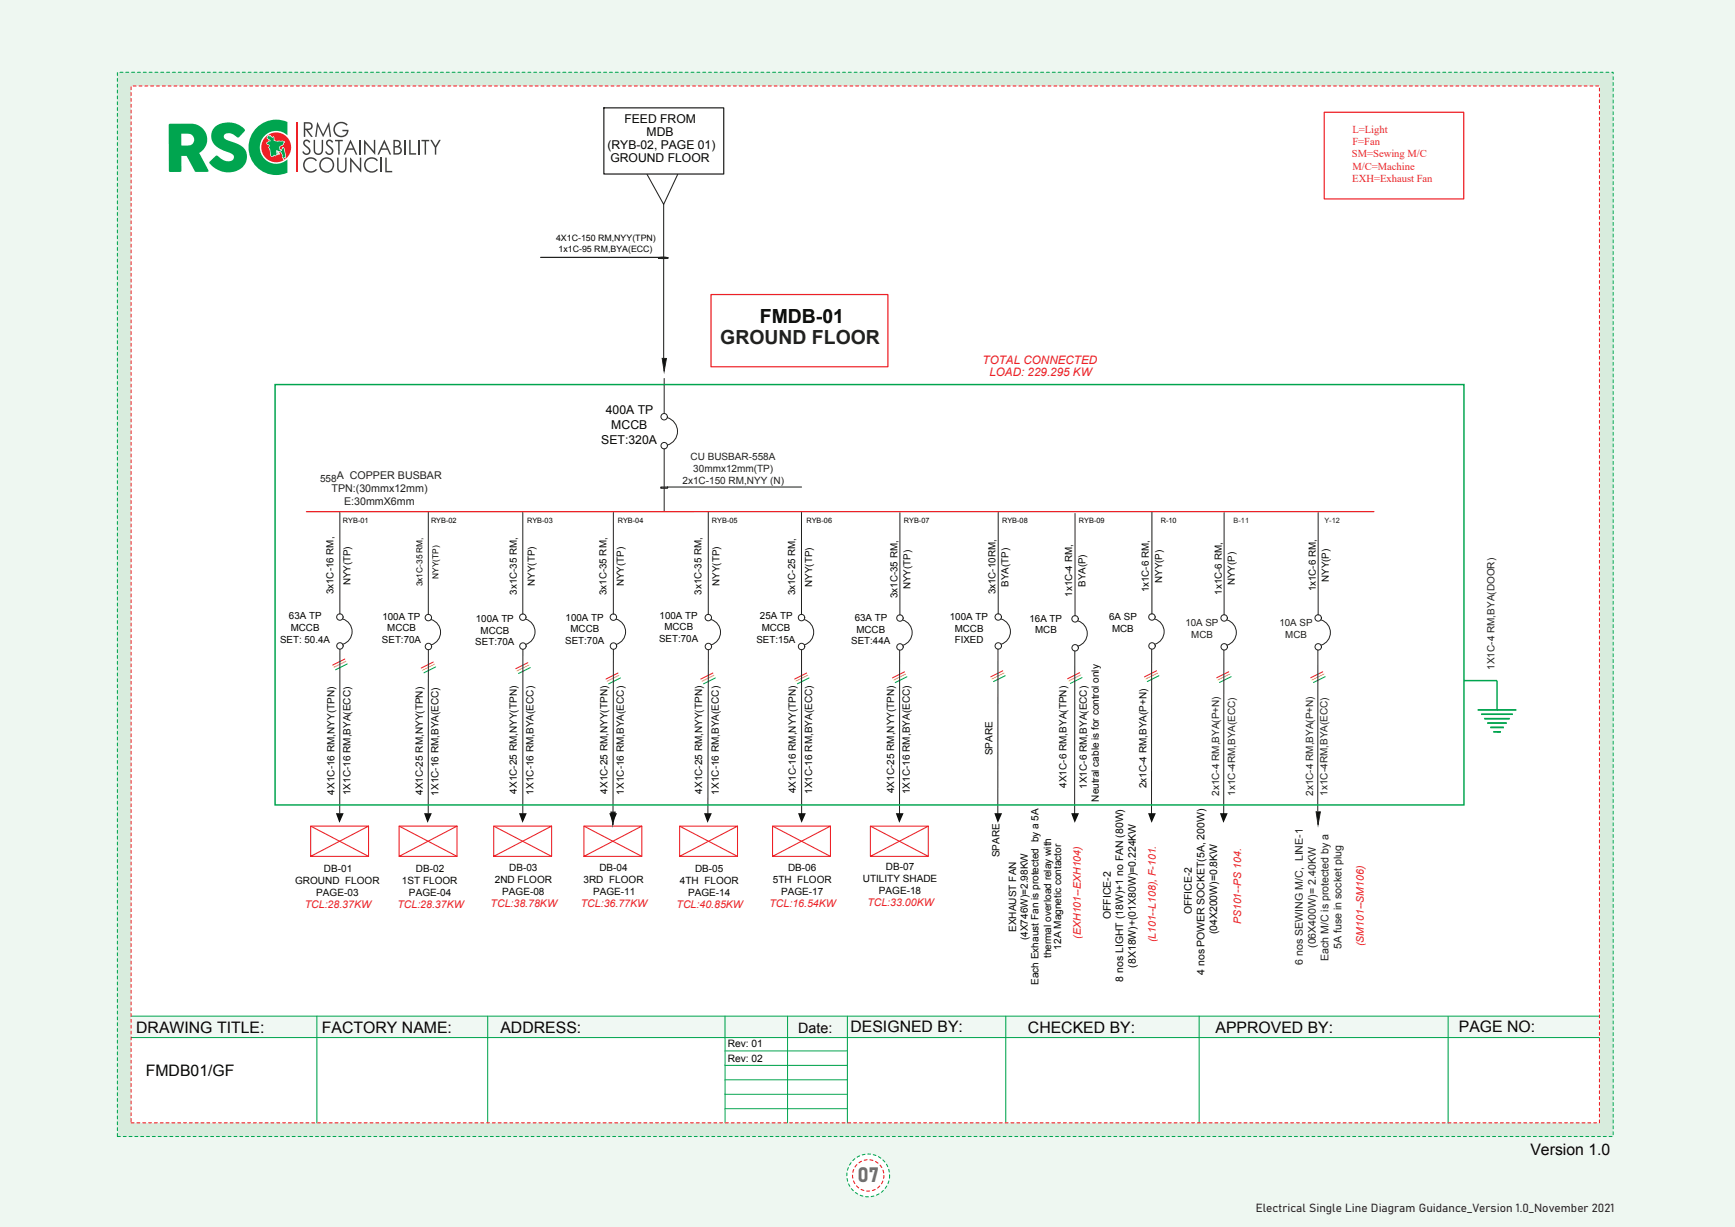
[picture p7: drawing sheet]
<svg xmlns="http://www.w3.org/2000/svg" width="420mm" height="297mm" viewBox="0 0 420 297" stroke-linecap="round" stroke-linejoin="round" font-family="sans-serif">
<!-- layer: Layer 1 -->
<path d="M0 0h420.2v297h-420.2z" fill="#eef7f1"/>
<path d="M28.4 17.5h362.2v257.6h-362.2z" fill="#d8ecdd" stroke="#00a54f" stroke-width=".25" stroke-dasharray=".7"/>
<path d="M31.7 20.8h355.6v251h-355.6z" fill="#fff"/>
<path d="M31.8 246h355.4v5.1h-355.4z" fill="#f0f8f3"/>
<path d="M320.7 27.2h33.8v21h-33.8z" fill="none" stroke="#ee1d23" stroke-width=".3"/>
<path d="M318.7 196.5h1.1l-.6 3.1z" fill="#040503"/>
<g fill="none" stroke="#231f20" stroke-width=".24">
<path d="M103.7 124v24.8M126.6 123.9v24.8M148.5 123.9v24.8M171.5 124v24.8M194.1 124v24.8M217.9 124.1v24.8M241.7 123.9v24.7M260.3 124.3v24.8M296.4 124.1v24.8M319.2 124.1v24.8M104.4 150a3.2 3.2 0 0 1 2.3 3 3.2 3.2 0 0 1-2.3 3.1M127.3 149.9a3.2 3.2 0 0 1 2.3 3 3.2 3.2 0 0 1-2.3 3.1"/>
<path d="M149.2 149.9a3.2 3.2 0 0 1 2.3 3 3.2 3.2 0 0 1-2.3 3.1M172.2 150a3.2 3.2 0 0 1 2.3 3 3.2 3.2 0 0 1-2.3 3.1M194.1 157.3v40M194.8 150a3.2 3.2 0 0 1 2.2 3 3.2 3.2 0 0 1-2.2 3.1M217.9 157.4l-.1 40M218.6 150.1a3.2 3.2 0 0 1 2.3 3.1 3.2 3.2 0 0 1-2.3 3M241.7 157.1l-.1 40M242.4 149.8a3.2 3.2 0 0 1 2.3 3.1 3.2 3.2 0 0 1-2.3 3.1M260.3 157.6l-.1 39.6M261 150.3a3.2 3.2 0 0 1 2.3 3.1 3.2 3.2 0 0 1-2.3 3M278.9 157.1v40M279.7 149.9a3.2 3.2 0 0 1 2.2 3 3.2 3.2 0 0 1-2.2 3.1"/>
<path d="M296.4 157.4l-.1 39.9M297.1 150.1a3.2 3.2 0 0 1 2.3 3 3.2 3.2 0 0 1-2.3 3.1M319.1 157.4v38.9M319.9 150.1a3.2 3.2 0 0 1 2.3 3 3.2 3.2 0 0 1-2.3 3.1M318.7 196.5h1.1l-.6 3.1z"/>
<circle cx="103.7" cy="149.5" r=".78"/>
<circle cx="103.8" cy="156.5" r=".78"/>
<circle cx="126.6" cy="149.4" r=".78"/>
<circle cx="126.6" cy="156.4" r=".78"/>
<circle cx="148.5" cy="149.4" r=".78"/>
<circle cx="148.6" cy="156.4" r=".78"/>
<circle cx="171.5" cy="149.5" r=".78"/>
<circle cx="171.5" cy="156.5" r=".78"/>
<circle cx="194.1" cy="149.5" r=".78"/>
<circle cx="194.1" cy="156.5" r=".78"/>
<circle cx="217.9" cy="149.6" r=".78"/>
<circle cx="217.9" cy="156.6" r=".78"/>
<circle cx="241.7" cy="149.4" r=".78"/>
<circle cx="241.7" cy="156.4" r=".78"/>
<circle cx="260.3" cy="149.8" r=".78"/>
<circle cx="260.4" cy="156.8" r=".78"/>
<circle cx="279" cy="149.4" r=".78"/>
<circle cx="279" cy="156.4" r=".78"/>
<circle cx="296.4" cy="149.6" r=".78"/>
<circle cx="296.5" cy="156.6" r=".78"/>
<circle cx="319.2" cy="149.6" r=".78"/>
<circle cx="319.2" cy="156.6" r=".78"/>
</g>
<path d="M195.9 164.1l-2.8 1.4M219.6 163.8l-2.8 1.4M243.4 163.6l-2.8 1.4M262 164l-2.8 1.5M280.7 163.6l-2.9 1.4M298.1 163.8l-2.8 1.4M320.9 163.8l-2.8 1.4" fill="none" stroke="#00a54f" stroke-width=".25"/>
<path d="M195.6 163.5l-2.9 1.4M219.3 163.2l-2.9 1.4M243.1 162.9l-2.9 1.5M261.7 163.4l-2.9 1.4M280.3 162.9l-2.8 1.5M297.8 163.2l-2.9 1.4M320.6 163.2l-2.9 1.4" fill="none" stroke="#f2eb17" stroke-width=".25"/>
<path d="M195.3 162.9l-2.9 1.5M219 162.7l-2.9 1.4M242.8 162.4l-2.9 1.4M261.4 162.9l-2.9 1.4M280.1 162.4l-2.9 1.5M297.6 162.6l-3 1.5M320.3 162.6l-2.9 1.5" fill="none" stroke="#ee1f23" stroke-width=".25"/>
<path d="M354.5 164.8h8v7.1M357.9 171.9h9.3M358.7 172.9h7.6M359.4 174h6.2M360.2 175h4.7M360.9 176.1h3.3M361.6 177.2h1.8" fill="none" stroke="#00a54f" stroke-width=".35"/>
<path d="M156.7 42.2l4 7.3 3.4-7.3M160.7 49.5v37.5M279 123.9v24.7" fill="none" stroke="#231f20" stroke-width=".25"/>
<path d="M146.2 26.1v16h29.1v-16h-29.1M130.9 62.3h30.2M159.5 62.4l1.1-.1 1.2 .1-1.2 .2z" fill="none" stroke="#231f20" stroke-width=".3"/>
<path d="M75.2 200l14.1 7.3M89.3 200l-14.1 7.3v-7.3h14.1v7.3h-14.1M187.1 200l14 7.3M201.1 200l-14 7.3v-7.3h14v7.3h-14M210.8 200l14 7.3M224.8 200l-14 7.3v-7.3h14v7.3h-14" fill="none" stroke="#ee1d23" stroke-width=".25"/>
<g fill="#040503">
<path d="M81.4 196.9h1.8l-1 2.3z"/>
<path d="M102.7 196.9h1.9l-1.1 2.3z"/>
<path d="M125.7 196.9h1.9l-1.1 2.3z"/>
</g>
<path d="M84.1 160.7l-2.9 1.5M105.5 161.5l-2.8 1.4M128.4 161.6l-2.8 1.4M150.2 164.1l-2.8 1.4M173.2 164.1l-2.8 1.4" fill="none" stroke="#00a54f" stroke-width=".25"/>
<path d="M83.8 160.1l-2.9 1.4M105.2 160.8l-2.9 1.4M128.1 161l-2.9 1.4M149.9 163.5l-2.8 1.4M172.9 163.5l-2.9 1.4" fill="none" stroke="#f2eb17" stroke-width=".25"/>
<path d="M83.5 159.6l-2.9 1.4M104.9 160.3l-2.9 1.4M127.8 160.4l-2.9 1.5M149.7 162.9l-2.9 1.5M172.6 162.9l-2.9 1.5" fill="none" stroke="#ee1f23" stroke-width=".25"/>
<g fill="none" stroke="#231f20" stroke-width=".24">
<path d="M82.3 123.9v24.7M82.3 157.2v39.7M83 149.9a3.2 3.2 0 0 1 2.3 3 3.2 3.2 0 0 1-2.3 3.1M103.7 157.3v39.6M126.6 157.2v39.9M171.5 157.3l-.1 39.6"/>
<circle cx="82.3" cy="149.4" r=".78"/>
<circle cx="82.3" cy="156.4" r=".78"/>
</g>
<path d="M96.7 200l14 7.3M110.7 200l-14 7.3v-7.3h14v7.3h-14M119.6 200l14 7.3M133.6 200l-14 7.3v-7.3h14v7.3h-14M141.4 200l14 7.3M155.4 200l-14 7.3v-7.3h14v7.3h-14M164.6 200l14 7.3M178.6 200l-14 7.3v-7.3h14v7.3h-14" fill="none" stroke="#ee1d23" stroke-width=".25"/>
<path d="M147.9 196.6h1.1l-.6 3.1z" fill="#040503"/>
<path d="M148.5 157.2l-.1 39.4M147.9 196.6h1.1l-.6 3.1z" fill="none" stroke="#231f20" stroke-width=".24"/>
<path d="M160.4 86.8h1l-.6 3.1z" fill="#040503"/>
<g fill="none" stroke="#231f20" stroke-width=".24">
<path d="M160.4 86.8h1l-.6 3.1zM160.8 91.6v8.5M160.8 108.6v15.3M161.6 101.1a3.5 3.5 0 0 1 2.5 3.3 3.5 3.5 0 0 1-2.5 3.3"/>
<circle cx="160.8" cy="100.9" r=".78"/>
<circle cx="160.8" cy="107.9" r=".78"/>
</g>
<path d="M172.2 71.3h42.8v17.5h-42.8zM332.7 123.9h-258.5" fill="none" stroke="#ee1d23" stroke-width=".3"/>
<path d="M161.7 117.9v.3h-1.7v-.3h34.1" fill="none" stroke="#231f20" stroke-width=".25"/>
<path d="M31.7 251.2h355.6M31.7 246h355.6M175.6 246v25.8M175.6 257.9h29.6M175.6 254.4h29.6M190.7 246v25.8M205.2 246v25.8M175.6 268.4h29.6M175.6 261.4h29.6M175.6 264.9h29.6" fill="none" stroke="#00a54f" stroke-width=".24"/>
<path d="M76.7 246v25.8M118.1 246v25.8M243.6 246v25.8M290.4 246v25.8M350.7 246v25.9" fill="none" stroke="#00a54f" stroke-width=".25"/>
<path d="M66.6 93.1h287.9v101.8h-287.9z" fill="none" stroke="#00a54f" stroke-width=".35"/>
<g fill="#040503">
<path d="M147.5 196.9h1.9l-1 2.3z"/>
<path d="M170.5 196.9h1.9l-1.1 2.3z"/>
<path d="M193.3 196.9h1.8l-1 2.3z"/>
<path d="M216.9 196.9h1.9l-1 2.3z"/>
<path d="M240.8 196.9h1.9l-1 2.3z"/>
<path d="M259.4 196.9h1.9l-1 2.3z"/>
<path d="M278 196.9h1.9l-1 2.3z"/>
<path d="M295.4 196.9h1.9l-1 2.3z"/>
</g>
<g fill="#3e3e3f">
<path d="M76.8 29.6l1.5 2.9 1.4-2.9 .5 3.5h-.3l-.4-2.5-1.3 2.5-1.2-2.5-.4 2.5h-.3z"/>
<path d="M81.4 29.9a2.1 2.1 0 0 1 2.8 .3l-.3 .2a1.54 1.54 0 0 0-2.3-.3 1.54 1.54 0 0 0 0 2.3 1.54 1.54 0 0 0 2.3-.3l.1-.3h-1.1v-.4h1.5a1.85 1.85 0 0 1-2.7 1.6 1.85 1.85 0 0 1-.3-3.1z"/>
<path d="M73.6 34a.95 .95 0 0 1 1.6 .4l-.3 .2a.57 .57 0 0 0-1-.3 .57 .57 0 0 0 .3 .9 1.23 1.23 0 0 1 .9 1 1.23 1.23 0 0 1-.4 1.2 1.09 1.09 0 0 1-1.5-.6l.3-.2a.69 .69 0 0 0 1.1 .4 .69 .69 0 0 0-.2-1.1 1.21 1.21 0 0 1-.8-1.9z"/>
<path d="M76 33.9h.3v2.1a.85 .85 0 0 0 .8 1.2 .85 .85 0 0 0 .8-1.2v-2.1h.3v2.1a1.19 1.19 0 0 1-1.1 1.5 1.19 1.19 0 0 1-1.1-1.5z"/>
<path d="M79.2 34a.95 .95 0 0 1 1.5 .4l-.3 .2a.57 .57 0 0 0-1-.3 .57 .57 0 0 0 .4 .9 1.23 1.23 0 0 1 .9 1 1.23 1.23 0 0 1-.4 1.2 1.09 1.09 0 0 1-1.6-.6l.3-.2a.69 .69 0 0 0 1.1 .4 .69 .69 0 0 0-.2-1.1 1.21 1.21 0 0 1-.7-1.9z"/>
<path d="M81.1 33.9h1.9v.3h-.8v3.2h-.3v-3.2h-.8z"/>
<path d="M73.9 29.9v1.2h.6a.64 .64 0 0 0 .9-.6 .64 .64 0 0 0-.9-.6zM73.6 29.6h.7a1.02 1.02 0 0 1 1.4 .7 1.02 1.02 0 0 1-1.2 1.2l1.3 1.6h-.5l-1.2-1.6h-.2v1.6h-.3z"/>
<path d="M84.9 34.6l-.6 1.3h1.2zM84.8 33.9l1.7 3.5h-.3l-.6-1.1h-1.5l-.5 1.1h-.4z"/>
</g>
<path d="M87.2 33.9v3.5" fill="none" stroke="#3e3e3f" stroke-width=".35"/>
<g fill="#3e3e3f">
<path d="M88.2 33.9l2.3 2.7v-2.7h.4v3.5l-2.4-2.7v2.7h-.3z"/>
<path d="M93.1 34.6l-.6 1.3h1.2zM93 33.9l1.7 3.5h-.3l-.6-1.1h-1.5l-.5 1.1h-.4z"/>
<path d="M95.6 35.7v1.4a.92 .92 0 0 0 1.4-.8 1.04 1.04 0 0 0-1.4-.6zM95.6 34.2v1.2a.67 .67 0 0 0 .9-.2 .67 .67 0 0 0-.1-.9zM95.3 33.9h.6a.88 .88 0 0 1 1.1 .5 .88 .88 0 0 1-.4 1.1 1 1 0 0 1 .7 1.1 1 1 0 0 1-1.1 .8h-.9z"/>
</g>
<path d="M98.1 33.9v3.5" fill="none" stroke="#3e3e3f" stroke-width=".35"/>
<path d="M99.1 33.9h.3v3.2h1.4v.3h-1.7z" fill="#3e3e3f"/>
<path d="M101.4 33.9v3.5" fill="none" stroke="#3e3e3f" stroke-width=".35"/>
<g fill="#3e3e3f">
<path d="M102.1 33.9h1.8v.3h-.7v3.2h-.4v-3.2h-.7z"/>
<path d="M104.2 33.9h.4l.9 1.4 .8-1.4h.4l-1.1 1.8v1.7h-.3v-1.7z"/>
<path d="M73.9 38.6a1.89 1.89 0 0 1 2.9 .2l-.3 .2a1.52 1.52 0 0 0-2.3-.2 1.52 1.52 0 0 0 0 2.3 1.52 1.52 0 0 0 2.3-.2l.3 .2a1.89 1.89 0 0 1-2.8 .3 1.89 1.89 0 0 1-.1-2.8z"/>
<path d="M81.6 38.2h.4v2.1a.85 .85 0 0 0 .8 1.2 .85 .85 0 0 0 .8-1.2v-2.1h.3v2.1a1.19 1.19 0 0 1-1.1 1.5 1.19 1.19 0 0 1-1.2-1.5z"/>
<path d="M84.8 38.2l2.3 2.6v-2.6h.4v3.5l-2.4-2.7v2.7h-.3z"/>
<path d="M88.7 38.6a1.89 1.89 0 0 1 2.8 .2l-.2 .2a1.52 1.52 0 0 0-2.3-.2 1.52 1.52 0 0 0 0 2.3 1.52 1.52 0 0 0 2.3-.2l.2 .2a1.89 1.89 0 0 1-2.7 .3 1.89 1.89 0 0 1-.1-2.8z"/>
<path d="M77.6 39.9a1.5 1.5 0 0 0 3 0 1.5 1.5 0 0 0-3 0zM77.3 39.9a1.85 1.85 0 0 1 3.7 0 1.85 1.85 0 0 1-3.7 0z"/>
</g>
<path d="M92.4 38.2v3.5" fill="none" stroke="#3e3e3f" stroke-width=".35"/>
<path d="M93.3 38.2h.3v3.2h1.4v.3h-1.7z" fill="#3e3e3f"/>
<circle cx="66.9" cy="35.7" r="3.6" fill="#ee1d23"/>
<g fill="#fff">
<path d="M64.9 32.6l.1 .2-.3 .2a.45 .45 0 0 0-.1 .4 .45 .45 0 0 0 .3 .4l.5 .3a.86 .86 0 0 0-.8 .8l.3 .2a.42 .42 0 0 1 .1 .7l.4 .5 .1 1.2a.45 .45 0 0 0 .4 .5 .45 .45 0 0 0 .5-.4l.1 .2a.65 .65 0 0 0 .5-1.1l.3-.1a1.03 1.03 0 0 1 1 1.2l.2 .7 .4 .4-.1-.6v-.1l.4 .2v-.2l-.3-1.8a.48 .48 0 0 0 0-.6 .48 .48 0 0 0-.6-.1l-.2 .7-.3-.2v-.7l.6-.3 .3-.6 .3-.1a.6 .6 0 0 0-1-.4h-.9a.41 .41 0 0 1-.5 0 .41 .41 0 0 1-.1-.4l-.1-.2a.29 .29 0 0 0 0-.3 .29 .29 0 0 0-.3-.1 .33 .33 0 0 1-.4 0 .33 .33 0 0 1-.2-.3l-.1 .1z"/>
<path d="M67.5 37l.1 .4z" fill-rule="evenodd"/>
<path d="M67.5 37v-.1a.3 .3 0 0 1 .2 .3 .3 .3 0 0 1-.2 .3z" fill-rule="evenodd"/>
<path d="M67.3 36.7l.1 .2z" fill-rule="evenodd"/>
<path d="M67.1 36.8l.1-.1 .2 .3-.2 .5z" fill-rule="evenodd"/>
<path d="M67.3 36.6l.2 .4-.2-.1z" fill-rule="evenodd"/>
<path d="M67 36.7l.2-.1 .2 .3a.39 .39 0 0 1-.3 .6z" fill-rule="evenodd"/>
<path d="M65 32.6l.5 .4v-.2a.36 .36 0 0 0 .2 .4 .36 .36 0 0 0 .5-.1l.2 .2-.1 .6a1.33 1.33 0 0 0 1.5 .2h.7l.5 .3-.3 .1-.3 .7a.67 .67 0 0 0-.6 1.1l.4 .1 .2-.7h.3l.5 2.6a.29 .29 0 0 0-.5-.1 .29 .29 0 0 0 .1 .5l-.4-.6a1.44 1.44 0 0 0-1.5-1.7l.2 .2-.2 .2a.65 .65 0 0 1-.3 1l-.3-.3a.39 .39 0 0 1-.4 .5 .39 .39 0 0 1-.3-.5l-.2-1.2-.2-.2-.1-.5a.35 .35 0 0 0 .1-.4 .35 .35 0 0 0-.3-.2l-.3-.3 .1-.3h.2a.38 .38 0 0 1 .5-.3v-.2a.61 .61 0 0 1-.7-.8l.3-.2z" fill-rule="evenodd"/>
</g>
<path d="M67.5 37.1v.3zM67.4 36.8v.1zM67.1 36.8l.1 .7 .1-.5zM65 32.7l.1 .2-.4 .5 .8 .7-.8 .3-.1 .3 .2 .2a.48 .48 0 0 1 .5 .3 .48 .48 0 0 1-.2 .6l.4 .5v.9a.45 .45 0 0 0 .1 .6 .45 .45 0 0 0 .6 0l.2-.3 .2 .2a.72 .72 0 0 0 .3-1l.2-.1-.2-.1a1.38 1.38 0 0 1 1.6 1.6l.3 .6-.1-.5 .2-.1 .2 .2-.4-2.5h-.3l-.2 .7-.4-.2a.77 .77 0 0 1 .6-1.2l.3-.6 .2-.1-.4-.2h-.8a1.13 1.13 0 0 1-1.4-.3v-.6l-.1-.2a.37 .37 0 0 1-.5 .1 .37 .37 0 0 1-.2-.4v.2z" fill="#00a54f"/>
<path d="M67.5 37l.1 .4zM67.5 37v.5l.2-.3zM67.4 36.7v.2zM67.4 36.7l.1 .2zM67.1 36.8l.2 .2-.1 .4zM67 36.8l.2 .7 .2-.5-.2-.3zM64.9 32.7l.6 .3v-.2a.37 .37 0 0 0 .2 .4 .37 .37 0 0 0 .5-.1l.1 .3a.56 .56 0 0 0 .1 .6 .56 .56 0 0 0 .5 .2h1.7l.3 .2-.2 .1-.2 .5-.2 .1a.67 .67 0 0 0-.6 .5 .67 .67 0 0 0 .1 .7l.4 .2 .2-.7 .3-.1 .4 2.6-.2-.2-.2 .1 .1 .5-.3-.6a1.35 1.35 0 0 0-1.6-1.6l.2 .1h-.2a.72 .72 0 0 1-.3 1.1l-.2-.2a.39 .39 0 0 1-.4 .3 .39 .39 0 0 1-.4-.2l-.1-1.3-.4-.5a.51 .51 0 0 0 .2-.6 .51 .51 0 0 0-.5-.3l-.1-.5 .8-.3-.8-.7 .4-.5zM64.9 32.6l.1 .2a.45 .45 0 0 0-.3 .4 .45 .45 0 0 0 .2 .5l.5 .3-.4 .1-.4 .4a.54 .54 0 0 0 .6 .6l-.2 .6 .2 .4 .2 .2 .1 1a.45 .45 0 0 0 .1 .5 .45 .45 0 0 0 .5 .1l.3-.4 .1 .2a.5 .5 0 0 0 .5-.3 .5 .5 0 0 0 0-.6l-.1-.1 .3-.1-.2-.1a1.54 1.54 0 0 1 1.4 1.1l-.1 .4 .6 .9-.2-.6 .1-.2 .3 .3 .1-.2-.3-1.8a.49 .49 0 0 0 0-.5 .49 .49 0 0 0-.5-.2l-.2 .7h-.2l-.2-.2a.63 .63 0 0 1 0-.7 .63 .63 0 0 1 .6-.3l.3-.7h.2a1.54 1.54 0 0 0-1.5-.4 .63 .63 0 0 1-.7 0 .63 .63 0 0 1-.3-.6l-.2-.5a.42 .42 0 0 1-.5 .1 .42 .42 0 0 1-.2-.3v.2z" fill-rule="evenodd" fill="#fff"/>
<g fill="#00a54f">
<path d="M52 30.8a5.2 5.2 0 0 1 7.3 .7l-1.4 1.7a1.07 1.07 0 0 1-1.2-.5 1.77 1.77 0 0 0-2.5 .1 1.36 1.36 0 0 0 1.5 1.4l1 .3a3.5 3.5 0 0 1 2.9 4.6 5 5 0 0 1-7.2 1.9l-1-.7-.7-.9 1.5-1.6a1.5 1.5 0 0 1 1.4 .7 1.97 1.97 0 0 0 3-.1 1.42 1.42 0 0 0-1.5-1.6 4.8 4.8 0 0 1-3.9-3.6 2.93 2.93 0 0 1 .8-2.4z"/>
<path d="M61.8 31.3a6.7 6.7 0 0 1 7.8-1.8v3.3a4 4 0 0 0-5.6 .1 4 4 0 0 0 0 5.6 4 4 0 0 0 5.6 .1v3.2a6.7 6.7 0 0 1-8.1-2.1 6.7 6.7 0 0 1 .3-8.4z"/>
<path d="M43.9 32.4v2.8h1.5a1.46 1.46 0 0 0 1.6-1.5 1.46 1.46 0 0 0-1.8-1.3zM40.9 30.1l5.4-.2a3.8 3.8 0 0 1 3.7 2.8 3.8 3.8 0 0 1-1.8 4.3l2.1 3.8a.41 .41 0 0 1 .2 .4 .41 .41 0 0 1-.3 .4l-2.9-.1-2.1-3.8h-1.3v3.6l-.1 .3h-2.8z"/>
</g>
<path d="M71.9 29.6v12.1" fill="none" stroke="#ee1d23" stroke-width=".33"/>
<path d="M31.7 20.8h355.6v251h-355.6z" fill="none" stroke="#ee1d23" stroke-width=".25" stroke-dasharray=".7"/>
<circle cx="210.3" cy="284.6" r="5.2" fill="#fff"/>
<circle cx="210.3" cy="284.6" r="5.2" fill="none" stroke="#00a54f" stroke-width=".25" stroke-dasharray=".7"/>
<circle cx="210.3" cy="284.6" r="3.8" fill="#fff"/>
<circle cx="210.3" cy="284.6" r="3.8" fill="none" stroke="#ee1d23" stroke-width=".26" stroke-dasharray=".7"/>
<text font-size="5" fill="#6c6d70" x="207.6" y="286.2">07</text>
<text font-size="4.7" fill="#231f20" x="174.4" y="83.4">GROUND FLOOR</text>
<text font-size="4.7" fill="#040503" x="184" y="78.1">FMDB-01</text>
<g font-size="3.8" fill="#040503">
<text x="33" y="250.1">DRAWING TITLE:</text>
<text x="78" y="250.1">FACTORY NAME:</text>
<text x="121.2" y="250.1">ADDRESS:</text>
<text x="205.9" y="249.9">DESIGNED BY:</text>
<text x="248.9" y="250.1">CHECKED BY:</text>
<text x="294.3" y="250">APPROVED BY:</text>
<text x="353.3" y="249.8">PAGE NO:</text>
<text x="35.3" y="260.5">FMDB01/GF</text>
<text x="370.6" y="279.6">Version 1.0</text>
</g>
<text font-size="3.5" fill="#040503" x="193.3" y="250">Date:</text>
<g font-size="3" fill="#040503">
<text x="146.7" y="100.2">400A TP</text>
<text x="145.6" y="107.4">SET:320A</text>
<text x="148" y="103.8">MCCB</text>
</g>
<g font-size="2.9" fill="#040503">
<text x="151.2" y="29.8">FEED FROM</text>
<text x="156.6" y="33">MDB</text>
<text x="147.1" y="36.2">(RYB-02, PAGE 01)</text>
<text x="147.8" y="39.3">GROUND FLOOR</text>
</g>
<g font-size="2.8" fill="#ee1d23">
<text x="238" y="88">TOTAL CONNECTED</text>
<text x="239.6" y="91.1">LOAD: 229.295 KW</text>
</g>
<text font-size="2.8" fill="#231f20" x="304.1" y="293.5">Electrical Single Line Diagram Guidance_Version 1.0_November 2021</text>
<g font-size="2.6" fill="#ed2026">
<text x="327.5" y="32.3">L=Light</text>
<text x="327.5" y="35.2">F=Fan</text>
<text x="327.4" y="38.1">SM=Sewing M/C</text>
<text x="327.5" y="41.1">M/C=Machine</text>
<text x="327.5" y="44">EXH=Exhaust Fan</text>
</g>
<g font-size="2.6" fill="#231f20">
<text x="80.3" y="119.1">TPN:(30mmx12mm)</text>
<text x="81.6" y="116.1">A COPPER BUSBAR</text>
<text x="83.3" y="122.2">E:30mmX6mm</text>
<text x="315.5" y="233.5" transform="rotate(-90 315.5 233.5)">6 nos SEWING M/C, LINE-1</text>
<text x="318.6" y="229.5" transform="rotate(-90 318.6 229.5)">(06X400W)= 2.40KW</text>
<text x="321.7" y="232.7" transform="rotate(-90 321.7 232.7)">Each M/C is protected by a</text>
<text x="324.8" y="229.8" transform="rotate(-90 324.8 229.8)">5A fuse in socket plug</text>
</g>
<g font-size="2.6" fill="#ee1d23">
<text x="73.8" y="219.9">TCL:28.37KW</text>
<text x="96.2" y="219.8">TCL:28.37KW</text>
<text x="118.8" y="219.5">TCL:38.78KW</text>
<text x="140.7" y="219.5">TCL:36.77KW</text>
<text x="163.8" y="219.8">TCL:40.85KW</text>
<text x="186.3" y="219.5">TCL:16.54KW</text>
<text x="210" y="219.2">TCL:33.00KW</text>
</g>
<g font-size="2.5" fill="#040503">
<text x="288.7" y="221.4" transform="rotate(-90 288.7 221.4)">OFFICE-2</text>
<text x="269" y="222.5" transform="rotate(-90 269 222.5)">OFFICE-2</text>
<text x="294.8" y="226.2" transform="rotate(-90 294.8 226.2)">(04X200W)=0.8KW</text>
<text x="272" y="237.7" transform="rotate(-90 272 237.7)">8 nos LIGHT (18W)+1 no FAN (80W)</text>
<text x="275.1" y="234.2" transform="rotate(-90 275.1 234.2)">(8X18W)+(01X80W)=0.224KW</text>
<text x="291.7" y="236" transform="rotate(-90 291.7 236)">4 nosPOWER SOCKET(5A, 200W)</text>
<text x="176.2" y="257">Rev: 02</text>
<text x="176.2" y="253.5">Rev: 01</text>
</g>
<g font-size="2.5" fill="#ee1d23">
<text x="261.8" y="227.2" transform="rotate(-90 261.8 227.2)">(EXH101--EXH104)</text>
<text x="300.6" y="223.8" transform="rotate(-90 300.6 223.8)">PS101--PS 104.</text>
<text x="279.9" y="228.1" transform="rotate(-90 279.9 228.1)">(L101--L108), F-101.</text>
<text x="330.3" y="229.1" transform="rotate(-90 330.3 229.1)">(SM101--SM106)</text>
</g>
<g font-size="2.4" fill="#231f20">
<text x="167.2" y="111.2">CU BUSBAR-558A</text>
<text x="77.5" y="116.8">558</text>
<text x="165.3" y="117.1">2x1C-150 RM,NYY (N)</text>
<text x="167.9" y="114.2">30mmx12mm(TP)</text>
<text x="287.1" y="151.5">10A SP</text>
<text x="288.5" y="154.3">MCB</text>
<text x="309.8" y="151.5">10A SP</text>
<text x="311.3" y="154.3">MCB</text>
<text x="362" y="162.1" transform="rotate(-90 362 162.1)">1X1C-4 RM,BYA(DOOR)</text>
<text x="295.2" y="192.7" transform="rotate(-90 295.2 192.7)">2x1C-4 RM,BYA(P+N)</text>
<text x="299.1" y="192.6" transform="rotate(-90 299.1 192.6)">1x1C-4RM,BYA(ECC)</text>
<text x="318" y="192.7" transform="rotate(-90 318 192.7)">2x1C-4 RM,BYA(P+N)</text>
<text x="321.4" y="192.6" transform="rotate(-90 321.4 192.6)">1x1C-4RM,BYA(ECC)</text>
</g>
<g font-size="2.4" fill="#040503">
<text x="80.7" y="143.9" transform="rotate(-90 80.7 143.9)">3x1C-16 RM,</text>
<text x="84.9" y="141.7" transform="rotate(-90 84.9 141.7)">NYY(TP)</text>
<text x="125.2" y="143.9" transform="rotate(-90 125.2 143.9)">3x1C-35 RM,</text>
<text x="129.5" y="141.8" transform="rotate(-90 129.5 141.8)">NYY(TP)</text>
<text x="151.1" y="142" transform="rotate(-90 151.1 142)">NYY(TP)</text>
<text x="169.9" y="143.9" transform="rotate(-90 169.9 143.9)">3x1C-35 RM,</text>
<text x="174.2" y="141.8" transform="rotate(-90 174.2 141.8)">NYY(TP)</text>
<text x="196.7" y="142" transform="rotate(-90 196.7 142)">NYY(TP)</text>
<text x="220.5" y="142.6" transform="rotate(-90 220.5 142.6)">NYY(TP)</text>
<text x="241" y="143.9" transform="rotate(-90 241 143.9)">3x1C-10RM,</text>
<text x="244.3" y="142" transform="rotate(-90 244.3 142)">BYA(TP)</text>
<text x="262.8" y="142.1" transform="rotate(-90 262.8 142.1)">BYA(P)</text>
<text x="278.2" y="143.4" transform="rotate(-90 278.2 143.4)">1x1C-6 RM,</text>
<text x="281.5" y="141.1" transform="rotate(-90 281.5 141.1)">NYY(P)</text>
<text x="295.9" y="144" transform="rotate(-90 295.9 144)">1x1C-6 RM,</text>
<text x="299.1" y="141.7" transform="rotate(-90 299.1 141.7)">NYY(P)</text>
<text x="318.6" y="143.2" transform="rotate(-90 318.6 143.2)">1x1C-6 RM,</text>
<text x="321.8" y="140.9" transform="rotate(-90 321.8 140.9)">NYY(P)</text>
<text x="70" y="149.9">63A TP</text>
<text x="146.9" y="144.1" transform="rotate(-90 146.9 144.1)">3x1C-35 RM,</text>
<text x="159.7" y="149.7">100A TP</text>
<text x="184" y="149.9">25A TP</text>
<text x="192.5" y="144.2" transform="rotate(-90 192.5 144.2)">3x1C-25 RM,</text>
<text x="217.3" y="144.8" transform="rotate(-90 217.3 144.8)">3x1C-35 RM,</text>
<text x="259.6" y="144.4" transform="rotate(-90 259.6 144.4)">1x1C-4 RM,</text>
<text x="67.8" y="155.6">SET: 50.4A</text>
<text x="70.4" y="152.7">MCCB</text>
<text x="92.5" y="155.7">SET:70A</text>
<text x="92.6" y="150">100A TP</text>
<text x="93.8" y="152.9">MCCB</text>
<text x="115.2" y="150.5">100A TP</text>
<text x="116.4" y="153.4">MCCB</text>
<text x="136.9" y="156">SET:70A</text>
<text x="137" y="150.3">100A TP</text>
<text x="138.2" y="153.1">MCCB</text>
<text x="159.6" y="155.4">SET:70A</text>
<text x="160.9" y="152.6">MCCB</text>
<text x="183.2" y="155.6">SET:15A</text>
<text x="184.5" y="152.7">MCCB</text>
<text x="207" y="150.3">63A TP</text>
<text x="207.4" y="153.1">MCCB</text>
<text x="230" y="150">100A TP</text>
<text x="231.2" y="155.7">FIXED</text>
<text x="231.2" y="152.9">MCCB</text>
<text x="249.3" y="150.5">16A TP</text>
<text x="250.7" y="153.4">MCB</text>
<text x="268.6" y="150.1">6A SP</text>
<text x="269.3" y="152.9">MCB</text>
<text x="115.1" y="156.2">SET:70A</text>
<text x="206.1" y="156">SET:44A</text>
<text x="240.4" y="182.9" transform="rotate(-90 240.4 182.9)">SPARE</text>
<text x="258.3" y="190.7" transform="rotate(-90 258.3 190.7)">4X1C-6 RM,BYA(TPN)</text>
<text x="263.2" y="191" transform="rotate(-90 263.2 191)">1X1C-6 RM,BYA(ECC)</text>
<text x="277.6" y="190.8" transform="rotate(-90 277.6 190.8)">2x1C-4 RM,BYA(P+N)</text>
<text x="81" y="192.3" transform="rotate(-90 81 192.3)">4X1C-16 RM,NYY(TPN)</text>
<text x="84.9" y="192.5" transform="rotate(-90 84.9 192.5)">1X1C-16 RM,BYA(ECC)</text>
<text x="102.4" y="192.4" transform="rotate(-90 102.4 192.4)">4X1C-25 RM,NYY(TPN)</text>
<text x="106.2" y="192.6" transform="rotate(-90 106.2 192.6)">1X1C-16 RM,BYA(ECC)</text>
<text x="125.2" y="192.1" transform="rotate(-90 125.2 192.1)">4X1C-25 RM,NYY(TPN)</text>
<text x="129.2" y="192.3" transform="rotate(-90 129.2 192.3)">1X1C-16 RM,BYA(ECC)</text>
<text x="147.1" y="192.1" transform="rotate(-90 147.1 192.1)">4X1C-25 RM,NYY(TPN)</text>
<text x="151.1" y="192.3" transform="rotate(-90 151.1 192.3)">1X1C-16 RM,BYA(ECC)</text>
<text x="170.1" y="192.1" transform="rotate(-90 170.1 192.1)">4X1C-25 RM,NYY(TPN)</text>
<text x="174" y="192.3" transform="rotate(-90 174 192.3)">1X1C-16 RM,BYA(ECC)</text>
<text x="192.7" y="192" transform="rotate(-90 192.7 192)">4X1C-16 RM,NYY(TPN)</text>
<text x="196.7" y="192.2" transform="rotate(-90 196.7 192.2)">1X1C-16 RM,BYA(ECC)</text>
<text x="216.6" y="192" transform="rotate(-90 216.6 192)">4X1C-25 RM,NYY(TPN)</text>
<text x="220.3" y="192.2" transform="rotate(-90 220.3 192.2)">1X1C-16 RM,BYA(ECC)</text>
<text x="266.1" y="194.1" transform="rotate(-90 266.1 194.1)">Neutral cable is for control only</text>
<text x="242.1" y="207.6" transform="rotate(-90 242.1 207.6)">SPARE</text>
<text x="71.5" y="214.1">GROUND FLOOR</text>
<text x="78.5" y="211.1">DB-01</text>
<text x="97.3" y="214">1ST FLOOR</text>
<text x="100.7" y="211.1">DB-02</text>
<text x="119.8" y="213.7">2ND FLOOR</text>
<text x="123.3" y="210.8">DB-03</text>
<text x="141.3" y="213.7">3RD FLOOR</text>
<text x="145.2" y="210.8">DB-04</text>
<text x="164.7" y="214">4TH FLOOR</text>
<text x="168.3" y="211.1">DB-05</text>
<text x="187.1" y="213.7">5TH FLOOR</text>
<text x="190.8" y="210.8">DB-06</text>
<text x="209" y="213.4">UTILITY SHADE</text>
<text x="214.5" y="210.5">DB-07</text>
<text x="76.6" y="217">PAGE-03</text>
<text x="99" y="216.9">PAGE-04</text>
<text x="121.6" y="216.6">PAGE-08</text>
<text x="143.6" y="216.6">PAGE-11</text>
<text x="166.7" y="216.9">PAGE-14</text>
<text x="189.2" y="216.6">PAGE-17</text>
<text x="212.8" y="216.4">PAGE-18</text>
<text x="246.1" y="225.6" transform="rotate(-90 246.1 225.6)">EXHAUST FAN</text>
<text x="248.9" y="227.6" transform="rotate(-90 248.9 227.6)">(4X746W)=2.98KW</text>
<text x="254.5" y="232" transform="rotate(-90 254.5 232)">thermal overload relay with</text>
<text x="257" y="229.9" transform="rotate(-90 257 229.9)">12A Magnetic contactor</text>
<text x="251.5" y="238.5" transform="rotate(-90 251.5 238.5)">Each Exhaust Fan is protected by a 5A</text>
</g>
<g font-size="2.1" fill="#040503">
<text x="134.7" y="58.4">4X1C-150 RM,NYY(TPN)</text>
<text x="135.3" y="61">1x1C-95 RM,BYA(ECC)</text>
</g>
<g font-size="2" fill="#040503">
<text x="102.3" y="142" transform="rotate(-90 102.3 142)">3x1C-35 RM,</text>
<text x="106.2" y="140.1" transform="rotate(-90 106.2 140.1)">NYY(TP)</text>
</g>
<g font-size="1.8" fill="#040503">
<text x="83.1" y="126.5">RYB-01</text>
<text x="104.4" y="126.5">RYB-02</text>
<text x="127.6" y="126.5">RYB-03</text>
<text x="149.6" y="126.5">RYB-04</text>
<text x="172.4" y="126.5">RYB-05</text>
<text x="195.3" y="126.5">RYB-06</text>
<text x="218.9" y="126.5">RYB-07</text>
<text x="242.7" y="126.5">RYB-08</text>
<text x="261.3" y="126.5">RYB-09</text>
<text x="281.1" y="126.5">R-10</text>
</g>
<g font-size="1.8" fill="#231f20">
<text x="298.7" y="126.5">B-11</text>
<text x="320.7" y="126.5">Y-12</text>
</g>
</svg>
